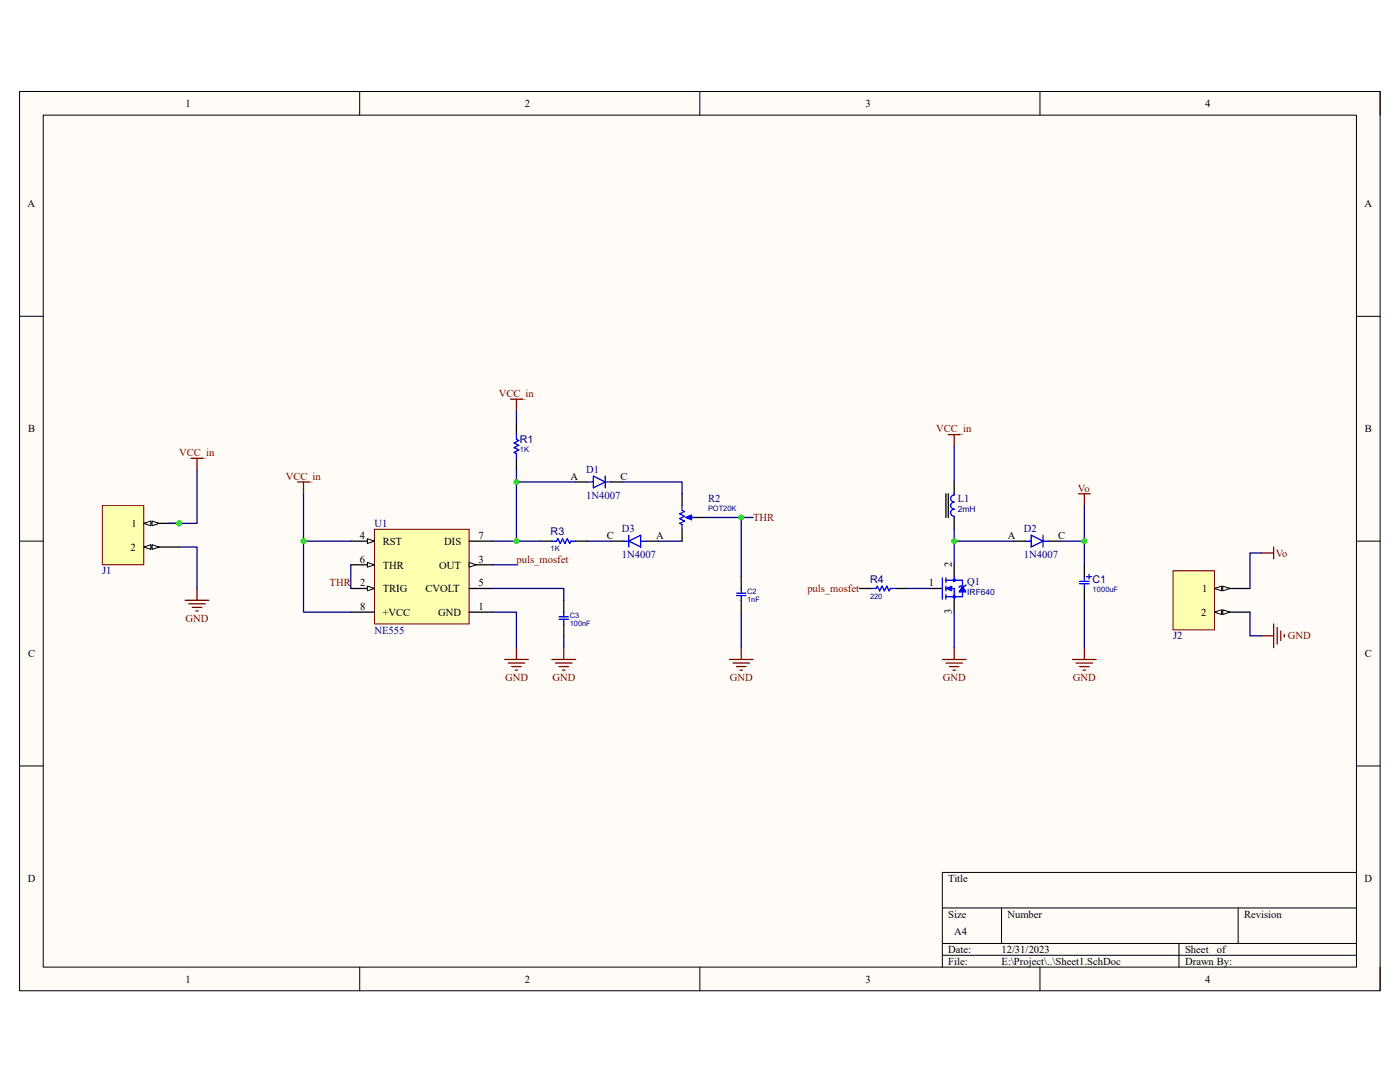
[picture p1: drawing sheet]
<svg xmlns="http://www.w3.org/2000/svg" width="279mm" height="216mm" viewBox="0 0 279 216" stroke-linecap="round" stroke-linejoin="round" font-family="sans-serif">
<path d="M3.9 18.3h271.5v179.4h-271.5z" fill-rule="evenodd" fill="#fffcf8"/>
<path d="M3.9 18.3h271.5v179.4h-271.5z" fill="none" stroke="#000" stroke-width=".2"/>
<path d="M8.6 23h262.1v170h-262.1z" fill-rule="evenodd" fill="#fffcf8"/>
<g fill="none" stroke="#000" stroke-width=".2">
<path d="M3.9 18.3h4.7M71.8 18.3v4.7M139.7 18.3v4.7M207.5 18.3v4.7M270.7 18.3h4.7v4.7M8.6 23h262.1v170h-262.1zM3.9 63.1h4.7M270.7 63.1h4.7M3.9 108h4.7M270.7 108h4.7M3.9 152.8h4.7M270.7 152.8h4.7"/>
<path d="M270.7 174.1h-82.6v18.9M71.8 193v4.7M139.7 193v4.7M188.1 181.2h82.6M188.1 188.3h82.6M188.1 190.6h82.6M199.9 181.2v7.1M207.5 193v4.7M235.3 188.3v4.7M247.1 181.2v7.1M275.4 193v4.7"/>
</g>
<path d="M74.7 105.6h18.9v18.9h-18.9z" fill-rule="evenodd" fill="#ffffb0"/>
<path d="M74.7 105.6h18.9v18.9h-18.9z" fill="none" stroke="#800000" stroke-width=".2"/>
<path d="M70 117.4h4.7" fill="none" stroke="#000" stroke-width=".25"/>
<path d="M73.3 117l1.4 .4-1.4 .5z" fill="#f8fcff"/>
<path d="M73.3 117l1.4 .4-1.4 .5z" fill="none" stroke="#000" stroke-width=".2"/>
<path d="M93.6 112.7h4.7" fill="none" stroke="#000" stroke-width=".25"/>
<path d="M93.6 112.2l1.4 .5-1.4 .5z" fill="#f8fcff"/>
<path d="M93.6 112.2l1.4 .5-1.4 .5z" fill="none" stroke="#000" stroke-width=".2"/>
<path d="M70 108h4.7" fill="none" stroke="#000" stroke-width=".25"/>
<path d="M73.3 107.5l1.4 .5-1.4 .4z" fill="#f8fcff"/>
<path d="M73.3 107.5l1.4 .5-1.4 .4z" fill="none" stroke="#000" stroke-width=".2"/>
<path d="M70 112.7h4.7M93.6 117.4h4.7" fill="none" stroke="#000" stroke-width=".25"/>
<path d="M73.3 112.2l1.4 .5-1.4 .5z" fill="#f8fcff"/>
<path d="M73.3 112.2l1.4 .5-1.4 .5z" fill="none" stroke="#000" stroke-width=".2"/>
<path d="M93.6 108h4.7M70 122.1h4.7M93.6 122.1h4.7" fill="none" stroke="#000" stroke-width=".25"/>
<circle cx="35.8" cy="104.4" r=".47" fill="#0f0"/>
<circle cx="35.8" cy="104.4" r=".47" fill="none" stroke="#0f0" stroke-width=".2"/>
<path d="M20.4 100.9h8.3v11.8h-8.3z" fill-rule="evenodd" fill="#ffffb0"/>
<path d="M20.4 100.9h8.3v11.8h-8.3z" fill="none" stroke="#800000" stroke-width=".2"/>
<path d="M28.7 109.2h7.1" fill="none" stroke="#000" stroke-width=".25"/>
<path d="M28.7 109.2l1.4-.5v.9z" fill="#f8fcff"/>
<path d="M28.7 109.2l1.4-.5v.9z" fill="none" stroke="#000" stroke-width=".2"/>
<path d="M30.3 108.7l1.5 .5-1.5 .4z" fill="#f8fcff"/>
<path d="M30.3 108.7l1.5 .5-1.5 .4z" fill="none" stroke="#000" stroke-width=".2"/>
<path d="M28.7 104.4h7.1" fill="none" stroke="#000" stroke-width=".25"/>
<path d="M28.7 104.4l1.4-.4v.9z" fill="#f8fcff"/>
<path d="M28.7 104.4l1.4-.4v.9z" fill="none" stroke="#000" stroke-width=".2"/>
<path d="M30.3 104l1.5 .4-1.5 .5z" fill="#f8fcff"/>
<path d="M30.3 104l1.5 .4-1.5 .5z" fill="none" stroke="#000" stroke-width=".2"/>
<circle cx="35.8" cy="104.4" r=".47" fill="#0f0"/>
<circle cx="35.8" cy="104.4" r=".47" fill="none" stroke="#0f0" stroke-width=".2"/>
<g fill="none" stroke="#800000" stroke-width=".25">
<path d="M38.1 91.5h2.4M39.3 91.5v2.3M59.4 96.2h2.3M60.6 96.2v2.3M37 119.8h4.7M39.3 117.4v2.4M37.7 120.5h3.3M38.4 121.2h1.9M39.1 121.9h.5M100.7 131.6h4.7M101.4 132.3h3.3M102.1 133h1.9"/>
<path d="M102.8 133.7h.5M103.1 129.2v2.4"/>
</g>
<path d="M103.1 84.4v2.3M103.1 91.5v2.3M136.1 98.5v2.4M112.5 119.8v2.3M136.1 105.6v2.4M147.9 115.1v2.3M147.9 119.8v2.3M112.5 124.5v2.4" fill="none" stroke="#000" stroke-width=".25"/>
<path d="M103.1 86.7v1l.4 .2-.9 .5 .9 .5-.9 .4 .9 .5-.9 .5 .5 .2v1M137.3 103.3h1.2M147 118.8h1.9M147 118.4h1.9M147.9 117.4v1M147.9 118.8v1M111.6 123.6h1.9M111.6 123.1h1.9M112.5 122.1v1M112.5 123.6v.9" fill="none" stroke="#00f" stroke-width=".25"/>
<path d="M136.8 103.3l1.2-.5v.9z" fill="#00f"/>
<g fill="none" stroke="#00f" stroke-width=".25">
<path d="M117.2 96.2h1.2M118.4 95l2.4 1.2-2.4 1.2zM120.8 95v2.4M120.8 96.2h1.2M110.2 108h.9l.2-.5 .5 .9 .5-.9 .4 .9 .5-.9 .5 .9 .2-.4h1M124.3 108h1.2M125.5 108l2.4-1.2v2.4zM125.5 106.8v2.4M127.9 108h1.1M136.1 100.9v.9l.5 .3-.9 .4 .9 .5-.9 .5 .9 .5-.9 .4 .4 .3v.9M136.8 103.3l1.2-.5v.9zM188.1 115.3v4.2"/>
<path d="M188.8 115.8h3.3M188.8 117.4h1.6M188.8 119.1h3.3M188.8 115.3v.9M188.8 117v.9M188.8 118.6v.9"/>
</g>
<path d="M114.9 96.2h2.3M122 96.2h2.3M107.8 108h2.4M114.9 108h2.3M122 108h2.3M129 108h2.4M138.5 103.3h2.3M185.7 117.4h2.4M190.4 112.7v2.4M190.4 119.8v2.3" fill="none" stroke="#000" stroke-width=".25"/>
<path d="M101.9 79.6h2.3M103.1 79.6v2.4M110.2 131.6h4.7M110.9 132.3h3.3M111.6 133h1.9M112.3 133.7h.4M112.5 129.2v2.4M145.6 131.6h4.7M146.3 132.3h3.3M147 133h1.9M147.7 133.7h.5M147.9 129.2v2.4" fill="none" stroke="#800000" stroke-width=".25"/>
<path d="M188.8 117.4l1.2-.4v.9z" fill="#00f"/>
<path d="M188.8 117.4l1.2-.4v.9z" fill="none" stroke="#00f" stroke-width=".2"/>
<path d="M192.1 117l.7 1.1h-1.4z" fill="#00f"/>
<path d="M192.1 117l.7 1.1h-1.4z" fill="none" stroke="#00f" stroke-width=".2"/>
<path d="M190.4 115.1v.7M190.4 117.4v2.4M192.1 115.8v3.3M192.8 116.7l-.2 .3h-1l-.2 .2" fill="none" stroke="#00f" stroke-width=".25"/>
<circle cx="190.4" cy="119.1" r=".24" fill="#00f"/>
<circle cx="190.4" cy="119.1" r=".24" fill="none" stroke="#00f" stroke-width=".25"/>
<circle cx="190.4" cy="115.8" r=".24" fill="#00f"/>
<g fill="none" stroke="#00f" stroke-width=".25">
<path d="M173.9 117.4h.9l.3-.4 .5 .9 .4-.9 .5 .9 .5-.9 .4 .9 .3-.5h.9M204.6 108h1.2M205.8 106.8l2.3 1.2-2.3 1.2zM208.1 106.8v2.4M208.1 108h1.2"/>
<circle cx="190.4" cy="115.8" r=".24"/>
</g>
<path d="M171.5 117.4h2.4M178.6 117.4h2.4M202.2 108h2.4M209.3 108h2.4" fill="none" stroke="#000" stroke-width=".25"/>
<path d="M188.1 131.6h4.7M188.8 132.3h3.3M189.5 133h1.9M190.2 133.7h.5M190.4 129.2v2.4" fill="none" stroke="#800000" stroke-width=".25"/>
<path d="M234.1 113.9h8.3v11.8h-8.3z" fill-rule="evenodd" fill="#ffffb0"/>
<path d="M234.1 113.9h8.3v11.8h-8.3z" fill="none" stroke="#800000" stroke-width=".2"/>
<path d="M242.4 122.1h7.1" fill="none" stroke="#000" stroke-width=".25"/>
<path d="M242.4 122.1l1.4-.4v.9z" fill="#f8fcff"/>
<path d="M242.4 122.1l1.4-.4v.9z" fill="none" stroke="#000" stroke-width=".2"/>
<path d="M244 121.7l1.4 .4-1.4 .5z" fill="#f8fcff"/>
<path d="M244 121.7l1.4 .4-1.4 .5z" fill="none" stroke="#000" stroke-width=".2"/>
<path d="M242.4 117.4h7.1" fill="none" stroke="#000" stroke-width=".25"/>
<path d="M242.4 117.4l1.4-.4v.9z" fill="#f8fcff"/>
<path d="M242.4 117.4l1.4-.4v.9z" fill="none" stroke="#000" stroke-width=".2"/>
<path d="M244 117l1.4 .4-1.4 .5z" fill="#f8fcff"/>
<path d="M244 117l1.4 .4-1.4 .5z" fill="none" stroke="#000" stroke-width=".2"/>
<g fill="none" stroke="#800000" stroke-width=".25">
<path d="M189.3 86.7h2.3M190.4 86.7v2.4M215.2 98.5h2.4M216.4 98.5v2.4M251.8 110.3h2.4M254.2 109.2v2.3M214 131.6h4.8M214.7 132.3h3.4M215.5 133h1.8M216.2 133.7h.4M216.4 129.2v2.4M251.8 126.9h2.4"/>
<path d="M254.2 124.5v4.7M254.9 125.2v3.3M255.6 125.9v1.9M256.3 126.6v.5"/>
</g>
<path d="M188.8 98.5v4.8M189.3 98.5v4.8M190.4 96.2v2.3M190.4 103.3v2.3M216.4 112.7v2.4M216.4 117.4v2.4" fill="none" stroke="#000" stroke-width=".25"/>
<path d="M190.4 98.5v.3a.71 .71 0 0 0-.7 .7 .71 .71 0 0 0 .7 .7 .7 .7 0 0 0-.7 .7 .7 .7 0 0 0 .7 .7 .71 .71 0 0 0-.7 .7 .71 .71 0 0 0 .7 .7v.3M215.5 116h1.8M215.5 116.5h1.8M216.4 115.1v.9M216.4 116.5v.9M216.9 115.1h.9M217.3 114.6v.9" fill="none" stroke="#00f" stroke-width=".25"/>
<path d="M103.1 93.8v14.2h-4.8M103.1 82v2.4M70 112.7v4.7M98.3 117.4h14.2v2.4M98.3 112.7h4.8M98.3 122.1h4.8v7.1M112.5 126.9v2.3M147.9 122.1v7.1" fill="none" stroke="#000080" stroke-width=".25"/>
<circle cx="103.1" cy="108" r=".47" fill="#0f0"/>
<circle cx="103.1" cy="108" r=".47" fill="none" stroke="#0f0" stroke-width=".2"/>
<circle cx="103.1" cy="96.2" r=".47" fill="#0f0"/>
<circle cx="103.1" cy="96.2" r=".47" fill="none" stroke="#0f0" stroke-width=".2"/>
<path d="M103.1 108h4.7" fill="none" stroke="#000080" stroke-width=".25"/>
<circle cx="103.1" cy="108" r=".47" fill="#0f0"/>
<circle cx="103.1" cy="108" r=".47" fill="none" stroke="#0f0" stroke-width=".2"/>
<path d="M103.1 96.2h11.8M124.3 96.2h11.8v2.3M117.2 108h4.8M131.4 108h4.7" fill="none" stroke="#000080" stroke-width=".25"/>
<circle cx="103.1" cy="96.2" r=".47" fill="#0f0"/>
<circle cx="103.1" cy="96.2" r=".47" fill="none" stroke="#0f0" stroke-width=".2"/>
<path d="M140.8 103.3h9.5" fill="none" stroke="#000080" stroke-width=".25"/>
<circle cx="147.9" cy="103.3" r=".47" fill="#0f0"/>
<circle cx="147.9" cy="103.3" r=".47" fill="none" stroke="#0f0" stroke-width=".2"/>
<path d="M147.9 103.3v11.8" fill="none" stroke="#000080" stroke-width=".25"/>
<circle cx="147.9" cy="103.3" r=".47" fill="#0f0"/>
<circle cx="147.9" cy="103.3" r=".47" fill="none" stroke="#0f0" stroke-width=".2"/>
<path d="M190.4 89.1v7.1M181 117.4h4.7M190.4 108h11.8M190.4 122.1v7.1" fill="none" stroke="#000080" stroke-width=".25"/>
<circle cx="190.4" cy="108" r=".47" fill="#0f0"/>
<circle cx="190.4" cy="108" r=".47" fill="none" stroke="#0f0" stroke-width=".2"/>
<path d="M211.7 108h4.7v4.7" fill="none" stroke="#000080" stroke-width=".25"/>
<circle cx="216.4" cy="108" r=".47" fill="#0f0"/>
<circle cx="216.4" cy="108" r=".47" fill="none" stroke="#0f0" stroke-width=".2"/>
<path d="M39.3 93.8v10.6h-5.9M35.8 109.2h3.5v8.2M216.4 119.8v9.4" fill="none" stroke="#000080" stroke-width=".25"/>
<circle cx="35.8" cy="104.4" r=".47" fill="#0f0"/>
<circle cx="35.8" cy="104.4" r=".47" fill="none" stroke="#0f0" stroke-width=".2"/>
<path d="M216.4 100.9v7.1" fill="none" stroke="#000080" stroke-width=".25"/>
<circle cx="216.4" cy="108" r=".47" fill="#0f0"/>
<circle cx="216.4" cy="108" r=".47" fill="none" stroke="#0f0" stroke-width=".2"/>
<path d="M190.4 105.6v7.1M251.8 110.3h-2.3v7.1M249.5 122.1v4.8h2.3" fill="none" stroke="#000080" stroke-width=".25"/>
<circle cx="190.4" cy="108" r=".47" fill="#0f0"/>
<circle cx="190.4" cy="108" r=".47" fill="none" stroke="#0f0" stroke-width=".2"/>
<path d="M60.6 98.5v9.5h9.4" fill="none" stroke="#000080" stroke-width=".25"/>
<circle cx="60.6" cy="108" r=".47" fill="#0f0"/>
<circle cx="60.6" cy="108" r=".47" fill="none" stroke="#0f0" stroke-width=".2"/>
<path d="M60.6 108v14.1h9.4" fill="none" stroke="#000080" stroke-width=".25"/>
<circle cx="60.6" cy="108" r=".47" fill="#0f0"/>
<circle cx="60.6" cy="108" r=".47" fill="none" stroke="#0f0" stroke-width=".2"/>
<g font-size="2.1">
<text x="37" y="21.3">1</text>
<text x="104.7" y="21.3">2</text>
<text x="172.7" y="21.3">3</text>
<text x="240.5" y="21.3">4</text>
<text x="5.5" y="41.4">A</text>
<text x="272.3" y="41.4">A</text>
<text x="5.6" y="86.3">B</text>
<text x="272.4" y="86.3">B</text>
<text x="113.8" y="95.7">A</text>
<text x="123.8" y="95.7">C</text>
<text x="26.2" y="105.2">1</text>
<text x="71.8" y="107.5">4</text>
<text x="95.5" y="107.5">7</text>
<text x="121.1" y="107.5">C</text>
<text x="130.9" y="107.5">A</text>
<text x="201.2" y="107.5">A</text>
<text x="211.2" y="107.5">C</text>
<text x="26" y="109.9">2</text>
<text x="71.8" y="112.3">6</text>
<text x="76.4" y="108.7">RST</text>
<text x="76.4" y="113.5">THR</text>
<text x="87.6" y="113.5">OUT</text>
<text x="88.6" y="108.7">DIS</text>
<text x="95.5" y="112.3">3</text>
<text x="189.9" y="113.2" transform="rotate(-90 189.9 113.2)">2</text>
<text x="71.9" y="117">2</text>
<text x="76.4" y="118.2">TRIG</text>
<text x="84.9" y="118.2">CVOLT</text>
<text x="95.5" y="117">5</text>
<text x="185.4" y="117">1</text>
<text x="239.9" y="118.2">1</text>
<text x="71.9" y="121.7">8</text>
<text x="76.4" y="122.9">+VCC</text>
<text x="87.4" y="122.9">GND</text>
<text x="95.5" y="121.7">1</text>
<text x="189.9" y="122.6" transform="rotate(-90 189.9 122.6)">3</text>
<text x="239.7" y="122.9">2</text>
<text x="5.6" y="131.1">C</text>
<text x="272.4" y="131.1">C</text>
<text x="5.5" y="176">D</text>
<text x="189.2" y="176">Title</text>
<text x="272.3" y="176">D</text>
<text x="189.2" y="183.1">Size</text>
<text x="201" y="183.1">Number</text>
<text x="248.3" y="183.1">Revision</text>
<text x="189.2" y="190.2">Date:</text>
<text x="190.4" y="186.6">A4</text>
<text x="199.9" y="190.2">12/31/2023</text>
<text x="236.5" y="190.2">Sheet</text>
<text x="242.8" y="190.2">of</text>
<text x="37" y="196.1">1</text>
<text x="104.7" y="196.1">2</text>
<text x="172.7" y="196.1">3</text>
<text x="189.2" y="192.5">File:</text>
<text x="199.9" y="192.5">E:\Project\..\Sheet1.SchDoc</text>
<text x="236.5" y="192.5">Drawn By:</text>
<text x="240.5" y="196.1">4</text>
</g>
<g font-size="2.1" fill="#800000">
<text x="99.5" y="79.2">VCC_in</text>
<text x="186.9" y="86.3">VCC_in</text>
<text x="35.8" y="91">VCC_in</text>
<text x="57" y="95.7">VCC_in</text>
<text x="215.1" y="98.1">Vo</text>
<text x="150.3" y="104">THR</text>
<text x="103.1" y="112.3">puls_mosfet</text>
<text x="254.6" y="111.1">Vo</text>
<text x="65.7" y="117">THR</text>
<text x="161.1" y="118.2">puls_mosfet</text>
<text x="37" y="124.1">GND</text>
<text x="257" y="127.6">GND</text>
<text x="100.8" y="135.8">GND</text>
<text x="110.2" y="135.8">GND</text>
<text x="145.7" y="135.8">GND</text>
<text x="188.2" y="135.8">GND</text>
<text x="214.1" y="135.8">GND</text>
</g>
<g font-size="2.1" fill="#000080">
<text x="103.8" y="88.4">R1</text>
<text x="117" y="94.3">D1</text>
<text x="117" y="99.5">1N4007</text>
<text x="141.3" y="100.2">R2</text>
<text x="191.1" y="100.2">L1</text>
<text x="74.7" y="105.2">U1</text>
<text x="109.9" y="106.8">R3</text>
<text x="124.1" y="106.1">D3</text>
<text x="204.3" y="106.1">D2</text>
<text x="124.1" y="111.3">1N4007</text>
<text x="204.3" y="111.3">1N4007</text>
<text x="20.4" y="114.6">J1</text>
<text x="173.7" y="116.3">R4</text>
<text x="193" y="116.8">Q1</text>
<text x="218.1" y="116.3">C1</text>
<text x="74.7" y="126.4">NE555</text>
<text x="234.1" y="127.6">J2</text>
</g>
<g font-size="1.7" fill="#000080">
<text x="191.1" y="102.2">2mH</text>
<text x="193" y="118.7">IRF640</text>
</g>
<g font-size="1.5" fill="#000080">
<text x="103.8" y="90.2">1K</text>
<text x="141.3" y="102">POT20K</text>
<text x="109.9" y="110">1K</text>
<text x="149.1" y="118.5">C2</text>
<text x="173.7" y="119.5">220</text>
<text x="218.1" y="118.1">1000uF</text>
<text x="113.7" y="124.9">100nF</text>
<text x="113.7" y="123.3">C3</text>
<text x="149.1" y="120.2">1nF</text>
</g>
</svg>
